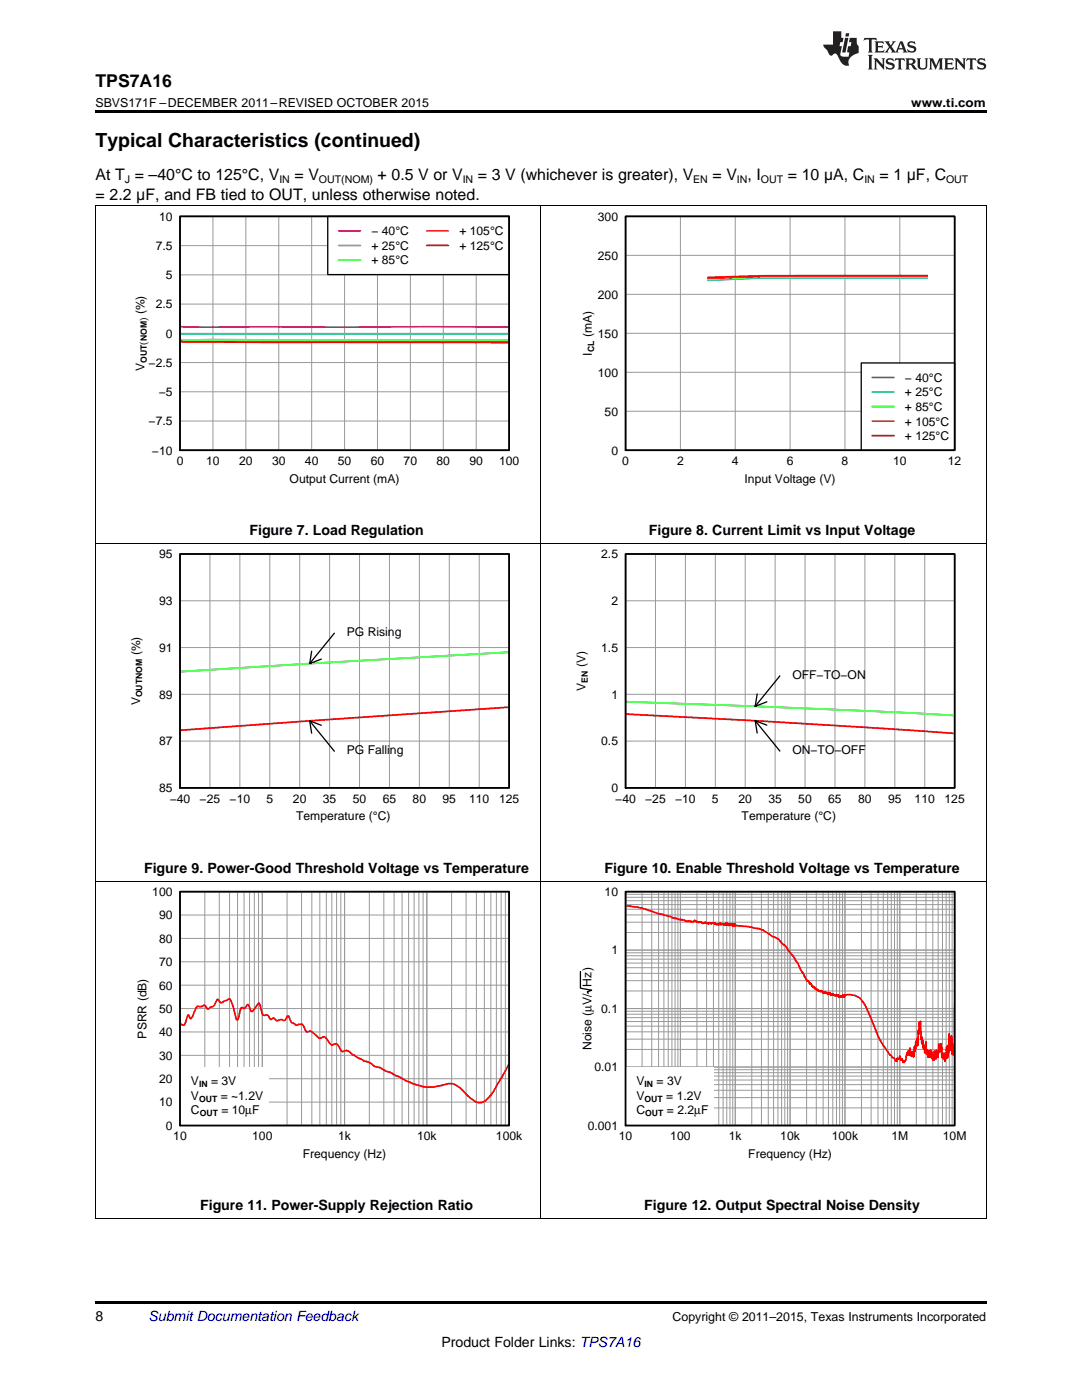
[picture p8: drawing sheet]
<svg xmlns="http://www.w3.org/2000/svg" width="216mm" height="279mm" viewBox="0 0 216 279" stroke-linecap="round" stroke-linejoin="round" font-family="sans-serif">
<path d="M19 259.7h177.8v.5h-177.8z" fill="#000"/>
<path d="M19.1 175.9v67.4M107.9 175.9v67.4M196.8 175.9v67.4M19 243.2h177.8" fill="none" stroke="#000" stroke-width=".2"/>
<path d="M35.9 177.9h65.7v46.7h-65.7z" fill="none" stroke="#000" stroke-width=".26"/>
<g fill="none" stroke="#999" stroke-width=".2">
<path d="M35.9 177.9h65.7v46.7h-65.7zM40.9 177.9v46.7M43.8 177.9v46.7M45.8 177.9v46.7M47.4 177.9v46.7M48.7 177.9v46.7M49.8 177.9v46.7M50.7 177.9v46.7M51.6 177.9v46.7M52.3 177.9v46.7M57.3 177.9v46.7M60.2 177.9v46.7"/>
<path d="M62.2 177.9v46.7M63.8 177.9v46.7M65.1 177.9v46.7M66.2 177.9v46.7M67.2 177.9v46.7M68 177.9v46.7M68.8 177.9v46.7M73.7 177.9v46.7M76.6 177.9v46.7M78.6 177.9v46.7M80.2 177.9v46.7M81.5 177.9v46.7"/>
<path d="M82.6 177.9v46.7M83.6 177.9v46.7M84.4 177.9v46.7M85.2 177.9v46.7M90.1 177.9v46.7M93 177.9v46.7M95.1 177.9v46.7M96.6 177.9v46.7M97.9 177.9v46.7M99 177.9v46.7M100 177.9v46.7M100.8 177.9v46.7"/>
<path d="M35.9 196.6h65.7M35.9 191.9h65.7M35.9 187.3h65.7M35.9 182.6h65.7M35.9 220h65.7M35.9 215.3h65.7M35.9 210.6h65.7M35.9 205.9h65.7M35.9 201.3h65.7"/>
</g>
<path d="M35.9 204.4l.8 .2 .8-2 .1-.1 .3 .7 .3 .1 .4-.8a2.28 2.28 0 0 1 .9-1.7 1.21 1.21 0 0 0 1.3-.2l.6 .8 .6-.4a1.37 1.37 0 0 0 1.1-1.2l.4-.3 .7 .6 1.6-.7a8.9 8.9 0 0 1 1.3 3.7l.1 .3 .2 .1 .7-2.4 .1-.1 .7 .2 .5-.7 .2 .1 .6 1.3 .7-.7 .6-.9h.2l.5 1.5a.72 .72 0 0 0 .6 .8l.3-.1a1.02 1.02 0 0 1 .8 .9l.3 .1 .3-.4 .2 .1a.7 .7 0 0 0 1.1 .4l.4-.1 .4 .2a.73 .73 0 0 0 .7-.8l.2-.2 .3 .5a1.34 1.34 0 0 0 1 1.2l.3 .2 .5-.2a.92 .92 0 0 1 1.2 .9 .65 .65 0 0 0 .5 .6 .65 .65 0 0 0 .7-.1l1.2 .9a.78 .78 0 0 0 1.3 .2 1.89 1.89 0 0 1 1.3 1.3 .62 .62 0 0 0 1 .1 1.14 1.14 0 0 1 1.1 1.1 .54 .54 0 0 0 .3 .4 .54 .54 0 0 0 .6-.1l.8 .1 .7 .7 2.2 1.1a4.2 4.2 0 0 1 2.3 1.3 4.9 4.9 0 0 1 2.2 .9l1.1 .3 3.9 2 2.7 .8h2l2.8-.6h.8l.6 .2a7.3 7.3 0 0 1 2.3 2.1l.5 .4a2.93 2.93 0 0 0 2.5 1 6.8 6.8 0 0 0 3-3.5l2.4-4.3" fill="none" stroke="#f00" stroke-width=".35"/>
<path d="M35.9 213h17.7v11.6h-17.7z" fill="#fff"/>
<path d="M35.9 177.9h65.7v46.7h-65.7z" fill="none" stroke="#000" stroke-width=".35"/>
<path d="M124.8 177.9h65.7v46.7h-65.7zM115.8 193.9v3.3l2.3 .4-.9 .3 .2 .3" fill="none" stroke="#000" stroke-width=".26"/>
<g fill="none" stroke="#999" stroke-width=".2">
<path d="M124.8 177.9h65.7v46.7h-65.7zM124.8 179.8h65.7M124.8 179.1h65.7M124.8 178.5h65.7M128.1 177.9v46.7M130 177.9v46.7M131.4 177.9v46.7M132.5 177.9v46.7M133.3 177.9v46.7M134.1 177.9v46.7M134.7 177.9v46.7M135.3 177.9v46.7"/>
<path d="M135.8 177.9v46.7M139.1 177.9v46.7M141 177.9v46.7M142.4 177.9v46.7M143.4 177.9v46.7M144.3 177.9v46.7M145 177.9v46.7M145.7 177.9v46.7M146.2 177.9v46.7M146.7 177.9v46.7M150 177.9v46.7M151.9 177.9v46.7"/>
<path d="M153.3 177.9v46.7M154.4 177.9v46.7M155.2 177.9v46.7M156 177.9v46.7M156.6 177.9v46.7M157.2 177.9v46.7M157.7 177.9v46.7M160.9 177.9v46.7M162.9 177.9v46.7M164.2 177.9v46.7M165.3 177.9v46.7M166.2 177.9v46.7"/>
<path d="M166.9 177.9v46.7M167.5 177.9v46.7M168.1 177.9v46.7M168.6 177.9v46.7M171.9 177.9v46.7M173.8 177.9v46.7M175.2 177.9v46.7M176.3 177.9v46.7M177.1 177.9v46.7M177.8 177.9v46.7M178.5 177.9v46.7M179 177.9v46.7"/>
<path d="M179.5 177.9v46.7M182.8 177.9v46.7M184.8 177.9v46.7M186.1 177.9v46.7M187.2 177.9v46.7M188.1 177.9v46.7M188.8 177.9v46.7M189.4 177.9v46.7M190 177.9v46.7M124.8 197.8h65.7M124.8 195.7h65.7M124.8 194.3h65.7"/>
<path d="M124.8 193.1h65.7M124.8 192.2h65.7M124.8 191.4h65.7M124.8 190.7h65.7M124.8 190.1h65.7M124.8 189.6h65.7M124.8 186.1h65.7M124.8 184h65.7M124.8 182.6h65.7M124.8 181.5h65.7M124.8 180.5h65.7M124.8 219.1h65.7"/>
<path d="M124.8 217.6h65.7M124.8 216.5h65.7M124.8 215.5h65.7M124.8 214.8h65.7M124.8 214.1h65.7M124.8 213.5h65.7M124.8 212.9h65.7M124.8 209.4h65.7M124.8 207.4h65.7M124.8 205.9h65.7M124.8 204.8h65.7M124.8 203.9h65.7"/>
<path d="M124.8 203.1h65.7M124.8 202.4h65.7M124.8 201.8h65.7M124.8 201.3h65.7M124.8 221.1h65.7"/>
</g>
<path d="M124.8 180.8a22.6 22.6 0 0 1 6.7 1.6l1.6 .3 2.4 .8 .2-.1 1 .2 .1 .3 .6-.1 .8 .2 .4-.2v-.1l.4 .3 .2-.1 .3 .2 .1-.1h.4l.3 .3 .3-.1 .1-.2 .2 .3 .2-.1 .2 .2 .4-.3 .2 .2 .5-.1v.1h.3l.2 .2v-.2l.2 .2 .2-.1 .1 .2 .1-.3 .1 .2 .2-.2 .1 .3 .1-.3 .4 .3 .1-.2v.1l.1-.1 .1 .1 .2-.2 .1 .3 .1-.4 .1 .5v-.2l.1 .2 .1-.3v.3l.1-.4 .1 .4 .1-.3 .3 .3v-.3l.2 .4 .2-.4 .1 .4 .1-.4 .1 .3a24.6 24.6 0 0 1 5.4 .9l1.9 1.2a3.5 3.5 0 0 1 2.2 1.6 2.69 2.69 0 0 1 1.2 1.4l.8 .9 1 1.5 .8 1.8 .2 .1 .8 1.6 .3 .1 .3 .6 .1-.2 .4 .7h.3l.2 .5 .1-.2 .2 .3 .1-.1 .5 .4 .1-.1 .1 .2 .2-.2 .3 .4 .4-.1 .1 .2 .1-.1 .2 .2 .1-.2 .1 .4 .2-.3 .1 .1 .1-.2 .2 .6 .1-.3 .2 .1 .1-.2 .2 .4 .1-.2 .1 .2 .2-.2 .1 .2 .1-.2 .1 .2 .1-.1 .1 .2v-.1l.1 .2 .2-.2 .1 .3 .1-.2 .1 .2 .3-.4 .2 .3 .2-.3a3.5 3.5 0 0 1 4.1 2.1l1.3 3a19.2 19.2 0 0 0 2.4 5.2l1.1 1.6 .6 .6 .3 .1 .5 .6 .2-.7 .1 .3 .2-.1 .1-.6 .2 .9 .3-.3 .2 .7v-.2l.2 .3 .1-.4 .1 .1 .1-.1 .3-1.6 .1 .5 .1-.9 .1 .7 .1-.4 .1 .5 .1-1.4 .1 1.4h.1v.3l.1-.9 .1 .9 .1-.1 .1-.9 .2 1.1 .1-2.1v1l.2-2 .1 1.3 .2-1.8v1.4l.1-.8 .1 .6v-2.9l.1 .8 .1-2.4 .1 .8 .2-1 .2 4.3 .1-.8 .1 1v-.7l.1 1.5v-.8l.1 1 .1-.5 .1 1.3 .3-2.2 .1 2.5 .1-.9v.8l.1-.7v.2l.1 1.2 .1-1.2 .1 1.2v-1.1l.1 .9 .1-1.1v1l.1-1.2 .1 1.6 .2-1.2v1.4l.1-.8v1l.1-.6v.5l.1 .1v-.3l.1 .3 .1-1.7v.8l.1-.6 .1 1.4 .1-1.6v.7l.1-.9 .1 1.1v-.8l.1 1.1 .2-2.7 .2 1.6 .2-1.6 .2 1.4v-.7v1.8l.1-.5 .1 .9v-.9l.1 1 .1-.7v.6v-.3v.2l.1-.9 .2 1.6 .1-1.2 .1 .7v-.4v.2l.2-2.3 .1 2.4 .1-2.5v1.6v-1.5l.1 1.3 .1-3.8 .1 3.3 .2-2.7 .1 2.5v-2.7l.2 3.6v-1.5v1.6l.2-2 .2 2.2v-.8l.1 .6v-9.9" fill="none" stroke="#f00" stroke-width=".35"/>
<path d="M124.8 213h17.7v11.6h-17.7z" fill="#fff"/>
<path d="M35.9 110.6h65.7v46.6h-65.7zM124.8 110.6h65.7v46.6h-65.7zM124.8 177.9h65.7v46.7h-65.7z" fill="none" stroke="#000" stroke-width=".35"/>
<path d="M19.1 41.1v134.8M107.9 41.1v134.8M196.8 41.1v134.8M19 108.5h177.8M19 175.8h177.8" fill="none" stroke="#000" stroke-width=".2"/>
<path d="M35.9 43.2h65.7v46.7h-65.7zM35.9 110.6h65.7v46.6h-65.7zM124.8 110.6h65.7v46.6h-65.7zM62.2 130l-.4 2.4 2.3-.9M66.7 126.4l-4.9 6M151.1 138.5l-.4 2.5 2.3-.9M155.6 134.9l-4.9 6.1M61.8 143.9l4.9 6M64.1 144.7l-2.3-.8 .4 2.4M150.7 143.8l4.9 6.1M153 144.7l-2.3-.9 .4 2.5" fill="none" stroke="#000" stroke-width=".26"/>
<g fill="none" stroke="#999" stroke-width=".2">
<path d="M35.9 43.2h65.7v46.7h-65.7zM35.9 54.9h65.7M35.9 49h65.7M42.5 43.2v46.7M49.1 43.2v46.7M55.6 43.2v46.7M62.2 43.2v46.7M68.8 43.2v46.7M75.3 43.2v46.7M81.9 43.2v46.7M88.5 43.2v46.7M95 43.2v46.7"/>
<path d="M35.9 78.2h65.7M35.9 72.4h65.7M35.9 66.5h65.7M35.9 60.7h65.7M35.9 84h65.7M35.9 110.6h65.7v46.6h-65.7zM35.9 119.9h65.7M41.9 110.6v46.6M47.9 110.6v46.6M53.8 110.6v46.6M59.8 110.6v46.6M65.8 110.6v46.6"/>
<path d="M71.7 110.6v46.6M77.7 110.6v46.6M83.7 110.6v46.6M89.7 110.6v46.6M95.6 110.6v46.6M124.8 110.6h65.7v46.6h-65.7zM124.8 119.9h65.7M130.8 110.6v46.6M136.8 110.6v46.6M142.7 110.6v46.6M148.7 110.6v46.6M154.7 110.6v46.6"/>
<path d="M160.6 110.6v46.6M166.6 110.6v46.6M172.6 110.6v46.6M178.6 110.6v46.6M184.5 110.6v46.6M35.9 138.6h65.7M35.9 129.2h65.7M124.8 138.6h65.7M124.8 129.2h65.7M35.9 147.9h65.7M124.8 147.9h65.7"/>
</g>
<path d="M35.9 68.1l.7 .2 65 .1M101.6 141.1l-65.7 4.6M124.8 142.5a2558.6 2558.6 0 0 1 65.7 3.9" fill="none" stroke="#f00" stroke-width=".35"/>
<path d="M35.9 67.7l.7 .2 65-.1M101.6 130.2l-65.7 3.8M124.8 140a2355.9 2355.9 0 0 1 65.7 2.8" fill="none" stroke="#0f0" stroke-width=".35"/>
<path d="M35.9 65.1l.7 .2h65" fill="none" stroke="#9400d3" stroke-width=".35"/>
<path d="M35.9 66.5l.1 .1 6.5 .1h59.1" fill="none" stroke="#00bfff" stroke-width=".35"/>
<path d="M35.9 68.1l6.6 .1h59.1" fill="none" stroke="#ee7600" stroke-width=".35"/>
<path d="M65.4 43.2h36.2v11.6h-36.2z" fill="#fff"/>
<path d="M65.4 43.2h36.2v11.6h-36.2zM124.8 43.2h65.7v46.7h-65.7z" fill="none" stroke="#000" stroke-width=".26"/>
<path d="M67.6 46.1h4.3M185 55.5l-32.8-.1-11 .5" fill="none" stroke="#9400d3" stroke-width=".35"/>
<path d="M67.6 49h4.3M185 55.5h-32.8l-11 .4" fill="none" stroke="#00bfff" stroke-width=".35"/>
<path d="M67.6 51.9h4.3M185 55.3h-32.8l-11 .4" fill="none" stroke="#0f0" stroke-width=".35"/>
<path d="M85.1 46.1h4.4M185 55.2h-32.8l-11 .4" fill="none" stroke="#ee7600" stroke-width=".35"/>
<path d="M85.1 49h4.4M185 55h-32.8l-11 .4" fill="none" stroke="#f00" stroke-width=".35"/>
<path d="M35.9 43.2h65.7v46.7h-65.7z" fill="none" stroke="#000" stroke-width=".35"/>
<path d="M124.8 43.2h65.7v46.7h-65.7zM124.8 58.7h65.7M124.8 51h65.7M135.8 43.2v46.7M146.7 43.2v46.7M157.7 43.2v46.7M168.6 43.2v46.7M179.5 43.2v46.7M124.8 74.3h65.7M124.8 66.5h65.7M124.8 82.1h65.7" fill="none" stroke="#999" stroke-width=".2"/>
<path d="M171.9 72.4h18.6v17.5h-18.6z" fill="#fff"/>
<path d="M171.9 72.4h18.6v17.5h-18.6z" fill="none" stroke="#000" stroke-width=".26"/>
<path d="M174 75.3h4.4" fill="none" stroke="#9400d3" stroke-width=".35"/>
<path d="M174 78.2h4.4" fill="none" stroke="#00bfff" stroke-width=".35"/>
<path d="M174 81.1h4.4" fill="none" stroke="#0f0" stroke-width=".35"/>
<path d="M174 84h4.4" fill="none" stroke="#ee7600" stroke-width=".35"/>
<path d="M174 87h4.4" fill="none" stroke="#f00" stroke-width=".35"/>
<path d="M124.8 43.2h65.7v46.7h-65.7z" fill="none" stroke="#000" stroke-width=".35"/>
<path d="M19 41.1h177.8" fill="none" stroke="#000" stroke-width=".2"/>
<path d="M19 22h177.8v.5h-177.8z" fill="#000"/>
<g fill="#231f20">
<path d="M172.5 7.6l-.1 .5 .4-.2h.6v.1v2.1l-.2 .4h.9l-.2-.4v-2.1l.1-.1h.5l.5 .2-.2-.5zM174.5 8.3l.2 .3v1.5l-.2 .4h1.8l.2-.6a1.04 1.04 0 0 1-1.3 .2v-.7h.6l.3 .2v-.6l-.3 .2h-.6v-.6l.8-.1 .4 .3-.2-.5zM176.5 8.3l.9 1.1-.9 1.1h.8l-.2-.2 .4-.7 .5 .7-.2 .2h1.5l-.2-.2 .2-.4h.9l.1 .4-.2 .2h1l-.3-.3-.7-1.9h-.5l-.9 2-.8-1 .9-1h-.8l.1 .3-.4 .5-.3-.6 .1-.2zM179.7 8.6l.4 1h-.7zM181.3 8.4a.63 .63 0 0 0-.2 .7 .63 .63 0 0 0 .6 .4l.6 .2 .1 .2a.75 .75 0 0 1-.7 .4 .75 .75 0 0 1-.6-.5l.1 .7 .1-.1a1.11 1.11 0 0 0 1.5-.6 1.13 1.13 0 0 0-1.2-.8l-.1-.4a1.04 1.04 0 0 1 1.2 .2l-.2-.5-.2 .1-.4-.2zM173.2 10.9l.2 .4v2.2l-.2 .4h1l-.3-.4v-2.2l.3-.4zM174.3 11.6l.3 .4v1.5l-.3 .4h.8l-.2-.4v-1.3l1.5 1.7v-1.9l.2-.4h-.7l.2 .4v.9l-1.1-1.3zM177 11.8a.62 .62 0 0 0-.2 .7 .62 .62 0 0 0 .6 .4l.6 .1 .1 .3a.76 .76 0 0 1-.7 .3 .76 .76 0 0 1-.7-.4l.2 .7 .1-.1a1.11 1.11 0 0 0 1.5-.6 1.13 1.13 0 0 0-1.2-.8l-.1-.4a1.04 1.04 0 0 1 1.2 .2l-.2-.6-.2 .1-.5-.1zM178.7 11.6l-.2 .6a.61 .61 0 0 1 .8-.3v1.6l-.2 .4h.9l-.2-.4v-1.6a.63 .63 0 0 1 .7 .3l-.1-.6zM180.6 11.6l.3 .4v1.5l-.3 .4h1l-.2-.2-.1-.8 .6 .2a.76 .76 0 0 0 1.2 .7l-1-1a.58 .58 0 0 0 .6-.5 .58 .58 0 0 0-.5-.6zM181.4 11.9h.1a.45 .45 0 0 1 .5 .1 .45 .45 0 0 1 .1 .5l-.8 .2zM182.9 11.6l.2 .2a2.17 2.17 0 0 0 .3 1.9 .99 .99 0 0 0 1.6-.6v-1.1l.2-.4h-.7l.2 .2a1.92 1.92 0 0 1-.2 1.8 .6 .6 0 0 1-.9-.5v-1.1l.2-.4zM185.4 11.6l.2 .4v1.5l-.2 .4h.7l-.2-.4v-1.4l.8 1.8 .8-1.8v1.4l-.2 .4h.9l-.2-.4v-1.5l.2-.4h-.8l-.6 1.5-.6-1.5zM188.4 11.6l.2 .4v1.5l-.2 .4h1.8l.1-.6a1.04 1.04 0 0 1-1.2 .1v-.6h.5l.4 .2v-.6l-.4 .2h-.5v-.7h.8l.3 .3-.1-.6zM190.5 11.6l.2 .4v1.5l-.2 .4h.7l-.2-.4v-1.3l1.5 1.7v-1.9l.2-.4h-.7l.2 .4v.9l-1.1-1.3zM192.9 11.6l-.1 .6a.61 .61 0 0 1 .7-.3l.1 1.6-.3 .4h1l-.3-.4 .1-1.6a.63 .63 0 0 1 .7 .3l-.1-.6zM195.2 11.8a.62 .62 0 0 0-.2 .7 .62 .62 0 0 0 .6 .4l.6 .1 .1 .3a.76 .76 0 0 1-.7 .3 .76 .76 0 0 1-.6-.4l.1 .7 .1-.1a1.11 1.11 0 0 0 1.6-.6 1.13 1.13 0 0 0-1.3-.8l-.1-.4a1.04 1.04 0 0 1 1.2 .2l-.1-.6-.2 .1-.5-.1z"/>
<path d="M166.2 6.3v2.6h-1.9v.4l.8 .9a.91 .91 0 0 0 1 .8 .56 .56 0 0 1 .5-.3 .56 .56 0 0 1 .5 .3l.4 .8a1.53 1.53 0 0 0 1.9 1.2 1.54 1.54 0 0 1 1-2.1l.9-.3v-1.4a1.52 1.52 0 0 1-.4-1.6h-1.3l-.2 .8h.5l-.2 .8h-.5l-.1 1v.2l.4 .1-.2 .8a1.93 1.93 0 0 1-1.6-.3l.3-1.8h-.5l.2-.8h.4l.2-.8h-.4v-1.3zM168.6 7.6l-.6 2.9h.7l.6-2.9zM168.8 6.6l-.1 .7h.6l.2-.7z"/>
</g>
<text font-size="3.9" x="19" y="29.3">Typical Characteristics (continued)</text>
<text font-size="3.5" x="19" y="17.3">TPS7A16</text>
<g font-size="3.2">
<text x="19" y="36">At T = –40°C to 125°C, V</text>
<text x="58.8" y="36">= V</text>
<text x="75.4" y="36">+ 0.5 V or V</text>
<text x="95.4" y="36">= 3 V (whichever is greater), V</text>
<text x="142.2" y="36">= V , I</text>
<text x="157.2" y="36">= 10 µA, C</text>
<text x="175.5" y="36">= 1 μF, C</text>
<text x="19" y="39.9">= 2.2 μF, and FB tied to OUT, unless otherwise noted.</text>
</g>
<g font-size="2.8">
<text x="49.8" y="106.8">Figure 7. Load Regulation</text>
<text x="129.5" y="106.8">Figure 8. Current Limit vs Input Voltage</text>
<text x="28.8" y="174.1">Figure 9. Power-Good Threshold Voltage vs Temperature</text>
<text x="120.6" y="174.1">Figure 10. Enable Threshold Voltage vs Temperature</text>
<text x="39.9" y="241.5">Figure 11. Power-Supply Rejection Ratio</text>
<text x="128.6" y="241.5">Figure 12. Output Spectral Noise Density</text>
<text x="19" y="263.6">8</text>
<text x="88.1" y="268.9">Product Folder Links: TPS7A16</text>
</g>
<text font-size="2.8" fill="#0000c8" x="29.6" y="263.6">Submit Documentation Feedback</text>
<g font-size="2.5">
<text x="19" y="21.4">SBVS171F –DECEMBER 2011–REVISED OCTOBER 2015</text>
<text x="181.8" y="21.4">www.ti.com</text>
<text x="134.2" y="263.6">Copyright © 2011–2015, Texas Instruments Incorporated</text>
</g>
<g font-size="2.4">
<text x="31.7" y="44.1">10</text>
<text x="74.1" y="47">− 40°C</text>
<text x="91.7" y="47">+ 105°C</text>
<text x="119.3" y="44.1">300</text>
<text x="31.1" y="49.9">7.5</text>
<text x="74.1" y="49.9">+ 25°C</text>
<text x="74.1" y="52.8">+ 85°C</text>
<text x="91.7" y="49.9">+ 125°C</text>
<text x="119.3" y="51.8">250</text>
<text x="33.1" y="55.7">5</text>
<text x="119.3" y="59.6">200</text>
<text x="28.9" y="62.7" transform="rotate(-90 28.9 62.7)">(%)</text>
<text x="31.1" y="61.6">2.5</text>
<text x="33.1" y="67.4">0</text>
<text x="118.1" y="71" transform="rotate(-90 118.1 71)">I</text>
<text x="118.1" y="67.3" transform="rotate(-90 118.1 67.3)">(mA)</text>
<text x="119.3" y="67.4">150</text>
<text x="28.9" y="74.1" transform="rotate(-90 28.9 74.1)">V</text>
<text x="29.7" y="73.2">−2.5</text>
<text x="119.3" y="75.2">100</text>
<text x="180.6" y="76.2">− 40°C</text>
<text x="31.7" y="79.1">−5</text>
<text x="120.6" y="82.9">50</text>
<text x="180.6" y="79.1">+ 25°C</text>
<text x="180.6" y="82">+ 85°C</text>
<text x="29.7" y="84.9">−7.5</text>
<text x="180.6" y="84.9">+ 105°C</text>
<text x="180.6" y="87.8">+ 125°C</text>
<text x="30.3" y="90.7">−10</text>
<text x="35.3" y="92.8">0</text>
<text x="41.1" y="92.8">10</text>
<text x="47.7" y="92.8">20</text>
<text x="54.3" y="92.8">30</text>
<text x="60.8" y="92.8">40</text>
<text x="67.4" y="92.8">50</text>
<text x="74" y="92.8">60</text>
<text x="80.5" y="92.8">70</text>
<text x="87.1" y="92.8">80</text>
<text x="93.7" y="92.8">90</text>
<text x="99.6" y="92.8">100</text>
<text x="122" y="90.7">0</text>
<text x="124.2" y="92.8">0</text>
<text x="135.1" y="92.8">2</text>
<text x="146" y="92.8">4</text>
<text x="157" y="92.8">6</text>
<text x="167.9" y="92.8">8</text>
<text x="178.2" y="92.8">10</text>
<text x="189.1" y="92.8">12</text>
<text x="57.8" y="96.3">Output Current (mA)</text>
<text x="148.6" y="96.3">Input Voltage (V)</text>
<text x="31.7" y="111.4">95</text>
<text x="120" y="111.4">2.5</text>
<text x="31.7" y="120.8">93</text>
<text x="122" y="120.8">2</text>
<text x="28" y="130.8" transform="rotate(-90 28 130.8)">(%)</text>
<text x="31.7" y="130.1">91</text>
<text x="69.2" y="126.9">PG Rising</text>
<text x="120" y="130.1">1.5</text>
<text x="116.9" y="137.9" transform="rotate(-90 116.9 137.9)">V</text>
<text x="116.9" y="133.2" transform="rotate(-90 116.9 133.2)">(V)</text>
<text x="158.1" y="135.5">OFF−TO−ON</text>
<text x="28" y="140.8" transform="rotate(-90 28 140.8)">V</text>
<text x="31.7" y="139.4">89</text>
<text x="122" y="139.4">1</text>
<text x="31.7" y="148.8">87</text>
<text x="120" y="148.8">0.5</text>
<text x="69.2" y="150.5">PG Falling</text>
<text x="158.1" y="150.5">ON−TO−OFF</text>
<text x="31.7" y="158.1">85</text>
<text x="33.9" y="160.2">−40</text>
<text x="39.8" y="160.2">−25</text>
<text x="45.8" y="160.2">−10</text>
<text x="53.2" y="160.2">5</text>
<text x="58.5" y="160.2">20</text>
<text x="64.4" y="160.2">35</text>
<text x="70.4" y="160.2">50</text>
<text x="76.4" y="160.2">65</text>
<text x="82.3" y="160.2">80</text>
<text x="88.3" y="160.2">95</text>
<text x="93.6" y="160.2">110</text>
<text x="99.6" y="160.2">125</text>
<text x="122" y="158.1">0</text>
<text x="122.8" y="160.2">−40</text>
<text x="128.7" y="160.2">−25</text>
<text x="134.7" y="160.2">−10</text>
<text x="142.1" y="160.2">5</text>
<text x="147.4" y="160.2">20</text>
<text x="153.3" y="160.2">35</text>
<text x="159.3" y="160.2">50</text>
<text x="165.3" y="160.2">65</text>
<text x="171.2" y="160.2">80</text>
<text x="177.2" y="160.2">95</text>
<text x="182.5" y="160.2">110</text>
<text x="188.5" y="160.2">125</text>
<text x="59.1" y="163.7">Temperature (°C)</text>
<text x="148" y="163.7">Temperature (°C)</text>
<text x="30.4" y="178.8">100</text>
<text x="120.6" y="178.8">10</text>
<text x="31.7" y="183.5">90</text>
<text x="31.7" y="188.2">80</text>
<text x="122" y="190.5">1</text>
<text x="31.7" y="197.5">60</text>
<text x="31.7" y="192.8">70</text>
<text x="31.7" y="202.2">50</text>
<text x="120" y="202.2">0.1</text>
<text x="29.2" y="207.3" transform="rotate(-90 29.2 207.3)">PSRR (dB)</text>
<text x="31.7" y="206.8">40</text>
<text x="118.1" y="209.6" transform="rotate(-90 118.1 209.6)">Noise (µV/ Hz)</text>
<text x="31.7" y="211.5">30</text>
<text x="118.6" y="213.8">0.01</text>
<text x="31.7" y="220.8">10</text>
<text x="31.7" y="216.2">20</text>
<text x="38.1" y="216.6">V</text>
<text x="38.1" y="219.4">V</text>
<text x="42.1" y="216.6">= 3V</text>
<text x="44" y="219.4">= ~1.2V</text>
<text x="127" y="216.6">V</text>
<text x="127" y="219.4">V</text>
<text x="131" y="216.6">= 3V</text>
<text x="132.9" y="219.4">= 1.2V</text>
<text x="33.1" y="225.5">0</text>
<text x="34.6" y="227.6">10</text>
<text x="38.1" y="222.3">C</text>
<text x="44.2" y="222.3">= 10</text>
<text x="48.9" y="222.3">µ</text>
<text x="50.3" y="227.6">100</text>
<text x="50.3" y="222.3">F</text>
<text x="67.5" y="227.6">1k</text>
<text x="83.2" y="227.6">10k</text>
<text x="99" y="227.6">100k</text>
<text x="117.3" y="225.5">0.001</text>
<text x="123.5" y="227.6">10</text>
<text x="127" y="222.3">C</text>
<text x="133.1" y="222.3">= 2.2µF</text>
<text x="133.7" y="227.6">100</text>
<text x="145.4" y="227.6">1k</text>
<text x="155.7" y="227.6">10k</text>
<text x="166" y="227.6">100k</text>
<text x="177.9" y="227.6">1M</text>
<text x="188.1" y="227.6">10M</text>
<text x="60.4" y="231.1">Frequency (Hz)</text>
<text x="149.3" y="231.1">Frequency (Hz)</text>
</g>
<g font-size="2.1">
<text x="24.9" y="36.6">J</text>
<text x="55.7" y="36.6">IN</text>
<text x="63.6" y="36.6">OUT(NOM)</text>
<text x="92.3" y="36.6">IN</text>
<text x="138.3" y="36.6">EN</text>
<text x="147" y="36.6">IN</text>
<text x="151.8" y="36.6">OUT</text>
<text x="172.5" y="36.6">IN</text>
<text x="188.8" y="36.6">OUT</text>
<text x="29.3" y="64.1" transform="rotate(-90 29.3 64.1)">)</text>
<text x="29.3" y="68.8" transform="rotate(-90 29.3 68.8)">(</text>
</g>
<g font-size="1.7">
<text x="118.5" y="70.3" transform="rotate(-90 118.5 70.3)">CL</text>
<text x="29.3" y="72.5" transform="rotate(-90 29.3 72.5)">OUT NOM</text>
<text x="117.3" y="136.2" transform="rotate(-90 117.3 136.2)">EN</text>
<text x="28.4" y="139.2" transform="rotate(-90 28.4 139.2)">OUTNOM</text>
<text x="39.7" y="217">IN</text>
<text x="39.7" y="219.9">OUT</text>
<text x="128.6" y="217">IN</text>
<text x="128.6" y="219.9">OUT</text>
<text x="39.8" y="222.8">OUT</text>
<text x="128.7" y="222.8">OUT</text>
</g>
</svg>
